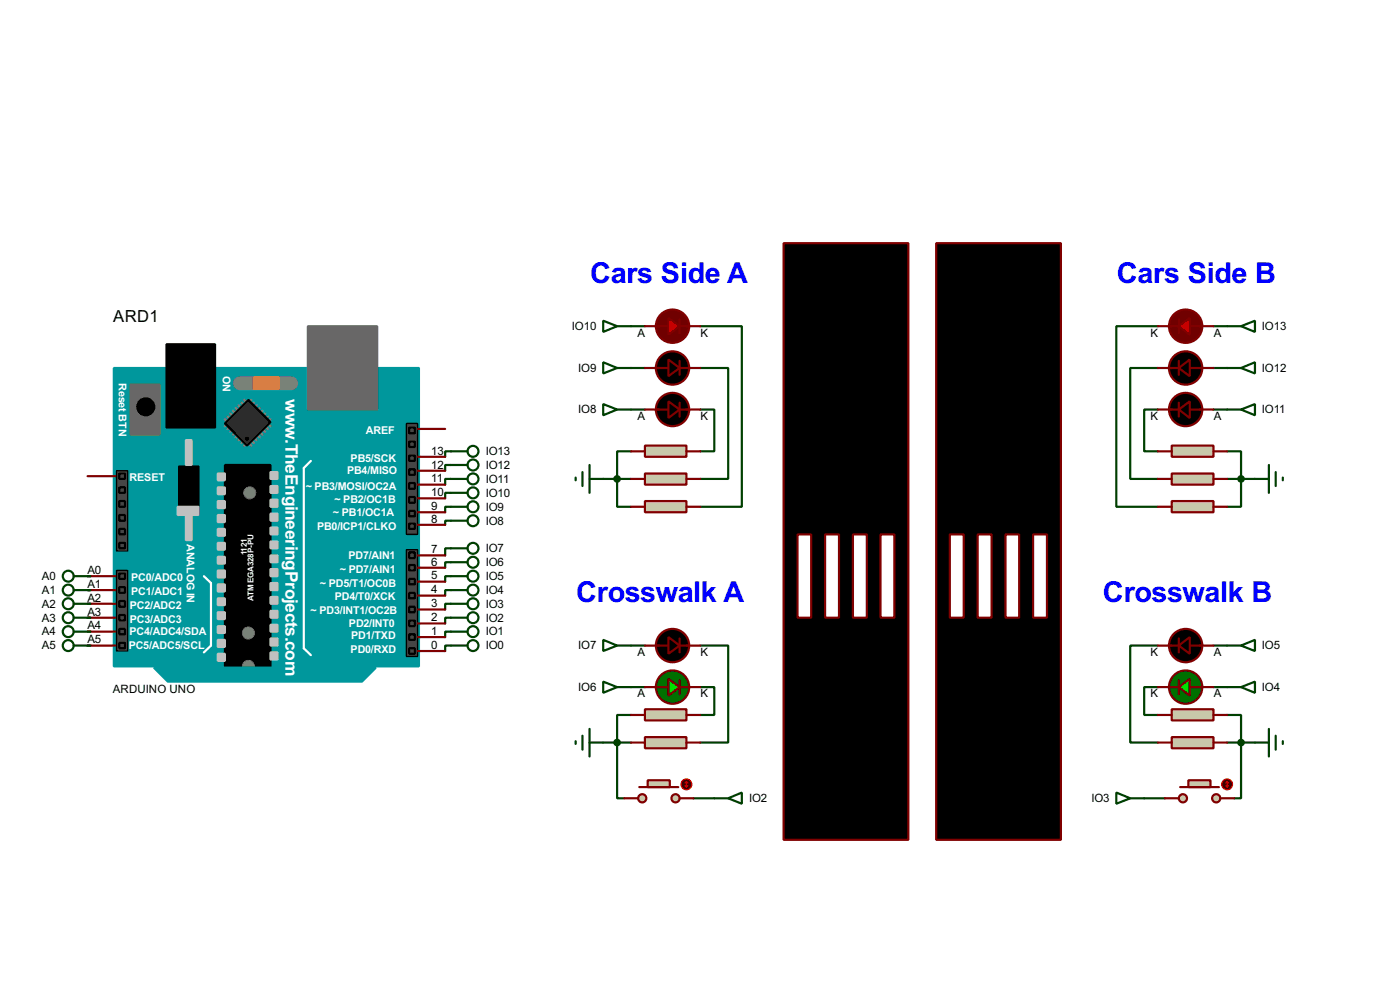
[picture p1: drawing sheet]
<svg xmlns="http://www.w3.org/2000/svg" width="256mm" height="180mm" viewBox="0 0 256 180" stroke-linecap="round" stroke-linejoin="round" font-family="sans-serif">
<g fill="none" stroke="#004000" stroke-width=".4">
<path d="M115.6 59.7h2.6M128.3 59.7h7.6v33.1h-7.6M212.1 59.7h-7.6v33.1h7.6M222.3 59.7h2.5M115.6 67.4h2.6M115.6 75h2.6M128.3 67.4h5.1v20.3h-5.1M128.3 75h2.6v7.6h-2.6M212.1 67.4h-5v20.3h5M212.1 75h-2.5v7.6h2.5M222.3 67.4h2.5M222.3 75h2.5"/>
<path d="M82.6 82.6h-1v1M82.6 85.1h-1v1.1M82.6 87.7h-1v1M82.6 90.2h-1v1M82.6 92.8h-1v1M82.6 95.3h-1v.8M110.5 87.7h5.1M115.6 82.6h-2.5v10.2h2.5M224.8 82.6h2.6v10.2h-2.6M224.8 87.7h5.1M16.1 118.2h.5M16.1 115.6h.5"/>
<path d="M16.1 113.1h.5M16.1 110.5h.5M16.1 108h.5M16.1 105.5h.5M82.6 100.4h-1v1.3M82.6 102.9h-1v1M82.6 105.5h-1v1M82.6 108h-1v1M82.6 110.5h-1v1.1M82.6 113.1h-1v1M82.6 115.6h-1v1M82.6 118.2h-1v1"/>
<path d="M115.6 118.2h2.6M128.3 118.2h5.1v17.7h-5.1M212.1 118.2h-5v17.7h5M222.3 118.2h2.5M110.5 135.9h5.1M115.6 130.9h-2.5v15.2h1.3M115.6 125.8h2.6M128.3 125.8h2.6v5.1h-2.6M212.1 125.8h-2.5v5.1h2.5M222.3 125.8h2.5M224.8 130.9h2.6v15.2h-1.3M224.8 135.9h5.1"/>
<path d="M127.1 146.1h3.8M209.6 146.1h3.8"/>
</g>
<path d="M20.9 67.4h55.9v54.6h-55.9z" fill="#00979c" stroke="#00979c" stroke-width=".4"/>
<g fill="#686767" stroke="#686767" stroke-width=".4">
<path d="M56.4 59.7h12.7v15.3h-12.7z"/>
<path d="M23.9 70.4h5.4v9.2h-5.4z"/>
</g>
<path d="M30.5 63h8.9v15.3h-8.9zM32.8 85.4h3.6v8.9h-3.6zM41.2 85.1h8.4v36.9h-8.4z" fill="#000" stroke="#000" stroke-width=".4"/>
<path d="M57 84.4l-1.3 1.3v33l1.3 1.2M37.4 105.5l1.3 1.2v11.5l-1.3 1.2" fill="none" stroke="#fff" stroke-width=".4"/>
<g fill="#c0c0c0" stroke="#c0c0c0" stroke-width=".4">
<path d="M49.6 86.4h1.3v1.3h-1.3z"/>
<path d="M49.6 89h1.3v1.2h-1.3z"/>
<path d="M49.6 91.5h1.3v1.3h-1.3z"/>
<path d="M49.6 94h1.3v1.3h-1.3z"/>
<path d="M49.6 96.6h1.3v1.2h-1.3z"/>
<path d="M49.6 99.1h1.3v1.3h-1.3z"/>
<path d="M49.6 101.7h1.3v1.2h-1.3z"/>
<path d="M49.6 104.2h1.3v1.3h-1.3z"/>
<path d="M49.6 106.7h1.3v1.3h-1.3z"/>
<path d="M49.6 109.3h1.3v1.2h-1.3z"/>
<path d="M49.6 111.8h1.3v1.3h-1.3z"/>
<path d="M49.6 114.4h1.3v1.2h-1.3z"/>
<path d="M49.6 116.9h1.3v1.3h-1.3z"/>
<path d="M49.6 119.4h1.3v1.3h-1.3z"/>
<path d="M39.9 86.7h1.3v1.2h-1.3z"/>
<path d="M39.9 89.2h1.3v1.3h-1.3z"/>
<path d="M39.9 91.7h1.3v1.3h-1.3z"/>
<path d="M39.9 94.3h1.3v1.3h-1.3z"/>
<path d="M39.9 96.8h1.3v1.3h-1.3z"/>
<path d="M39.9 99.4h1.3v1.2h-1.3z"/>
<path d="M39.9 101.9h1.3v1.3h-1.3z"/>
<path d="M39.9 104.4h1.3v1.3h-1.3z"/>
<path d="M39.9 107h1.3v1.3h-1.3z"/>
<path d="M39.9 109.5h1.3v1.3h-1.3z"/>
<path d="M39.9 112.1h1.3v1.2h-1.3z"/>
<path d="M39.9 114.6h1.3v1.3h-1.3z"/>
<path d="M39.9 117.1h1.3v1.3h-1.3z"/>
<path d="M39.9 119.7h1.3v1.3h-1.3z"/>
<path d="M32.6 92.8h3.8v1.5h-3.8z"/>
<path d="M34.1 80.6h1v4.5h-1z"/>
<path d="M34.1 94.3h1v4.6h-1z"/>
</g>
<circle cx="26.7" cy="74.5" r="1.55" fill="#000" stroke="#000" stroke-width=".4"/>
<path d="M44 70.2h9.4" fill="none" stroke="#757575" stroke-width="2.6"/>
<path d="M46.5 69.1h4.6v2.1h-4.6z" fill="#ff8000" stroke="#ff8000" stroke-width=".4"/>
<g fill="none" stroke="#808080" stroke-width=".45">
<path d="M41.2 76.8l.5 .5M41.7 76.3l.5 .5M41.7 77.5l-.5 .5M42.2 75.7l.5 .6M42.2 78l-.5 .5M42.7 75.2l.5 .5M42.7 78.5l-.5 .5M43.2 74.7l.5 .5M43.2 79l-.5 .6M43.7 74.2l.6 .5M43.7 79.6l-.5 .5M44.3 73.7l.5 .5"/>
<path d="M44.8 73.2l.5 .5M46 73.2l-.5 .5M46.5 73.7l-.5 .5M47 79.6l.6 .5M47 74.2l-.5 .5M47.6 79l.5 .6M47.6 74.7l-.6 .5M48.1 78.5l.5 .5M48.1 75.2l-.5 .5M48.6 78l.5 .5M48.6 75.7l-.5 .6M49.1 77.5l.5 .5"/>
<path d="M49.1 76.3l-.5 .5M49.6 76.8l-.5 .5M44.3 80.1l-.6 .5M44.8 80.6l-.5 .5M45.3 81.1l-.5 .5M45.5 81.1l.5 .5M46 80.6l.5 .5M46.5 80.1l.5 .5"/>
</g>
<path d="M45.5 73.2l4.1 4.1-4.3 4.3-4.1-4.1z" fill-rule="evenodd" fill="#2c2c2c" stroke="#000" stroke-width=".4"/>
<circle cx="45.2" cy="80.3" r=".3" fill="#000" stroke="#000" stroke-width=".18"/>
<path d="M74.5 77.5h2v20.3h-2z" fill="#464646" stroke="#000" stroke-width=".25"/>
<circle cx="45.5" cy="115.9" r="1.1" fill="#757575" stroke="#757575" stroke-width=".18"/>
<g fill="#464646" stroke="#000" stroke-width=".4">
<path d="M75 78.3h1v1h-1z"/>
<path d="M75 83.4h1v1h-1z"/>
<path d="M75 85.9h1v1h-1z"/>
<path d="M75 88.4h1v1.1h-1z"/>
<path d="M75 91h1v1h-1z"/>
<path d="M75 93.5h1v1h-1z"/>
<path d="M75 80.8h1v1h-1z"/>
<path d="M75 95.8h1v1h-1z"/>
</g>
<g fill="#757575" stroke="#757575" stroke-width=".18">
<circle cx="45.7" cy="90.2" r="1.1"/>
<circle cx="45.5" cy="122" r="1.1"/>
</g>
<path d="M28.2 122.2h40.7l-2.6 2.6h-35.5z" fill-rule="evenodd" fill="#00979c" stroke="#00979c" stroke-width=".4"/>
<g fill="#464646" stroke="#000" stroke-width=".25">
<path d="M21.4 86.2h2v14.7h-2z"/>
<path d="M74.5 100.6h2v19.6h-2z"/>
<path d="M21.4 104.4h2v14.8h-2z"/>
</g>
<g fill="#464646" stroke="#000" stroke-width=".4">
<path d="M21.9 89.2h1v1h-1z"/>
<path d="M21.9 94.3h1v1h-1z"/>
<path d="M21.9 99.4h1v1h-1z"/>
<path d="M21.9 96.8h1v1h-1z"/>
<path d="M21.9 91.7h1v1.1h-1z"/>
<path d="M21.9 86.7h1v1h-1z"/>
<path d="M75 101.1h1v1.1h-1z"/>
<path d="M75 103.4h1v1h-1z"/>
<path d="M75 106h1v1h-1z"/>
<path d="M75 108.5h1v1h-1z"/>
<path d="M75 111.1h1v1h-1z"/>
<path d="M75 113.6h1v1h-1z"/>
<path d="M75 116.1h1v1h-1z"/>
<path d="M75 118.7h1v1h-1z"/>
<path d="M21.9 105h1v1h-1z"/>
<path d="M21.9 107.5h1v1h-1z"/>
<path d="M21.9 110h1v1.1h-1z"/>
<path d="M21.9 112.6h1v1h-1z"/>
<path d="M21.9 115.1h1v1h-1z"/>
<path d="M21.9 117.7h1v1h-1z"/>
</g>
<g fill="none" stroke="#800000" stroke-width=".4">
<path d="M76.5 78.5h5.1M16.1 87.2h5M76.5 96.1h5.1M76.5 93.8h5.1M76.5 91.2h5.1M76.5 88.7h5.1M76.5 86.2h5.1M76.5 83.6h5.1M16.1 118.2h5M16.1 115.6h5M16.1 113.1h5M16.1 110.5h5"/>
<path d="M16.1 108h5M16.1 105.5h5M76.5 119.2h5.1M76.5 116.6h5.1M76.5 114.1h5.1M76.5 111.6h5.1M76.5 109h5.1M76.5 106.5h5.1M76.5 103.9h5.1M76.5 101.7h5.1"/>
</g>
<g fill="none" stroke="#004000" stroke-width=".4">
<path d="M82.6 82.6h3.1M82.6 85.1h3.1M82.6 87.7h3.1M82.6 90.2h3.1M82.6 92.8h3.1M82.6 95.3h3.1M13.5 105.5h3.1M13.5 108h3.1M13.5 110.5h3.1M13.5 113.1h3.1M13.5 115.6h3.1M13.5 118.2h3.1"/>
<path d="M82.6 100.4h3.1M82.6 102.9h3.1M82.6 105.5h3.1M82.6 108h3.1M82.6 110.5h3.1M82.6 113.1h3.1M82.6 115.6h3.1M82.6 118.2h3.1"/>
<circle cx="86.6" cy="85.1" r="1"/>
<circle cx="86.6" cy="90.2" r="1"/>
<circle cx="86.6" cy="95.3" r="1"/>
<circle cx="86.6" cy="82.6" r="1"/>
<circle cx="86.6" cy="87.7" r="1"/>
<circle cx="86.6" cy="92.8" r="1"/>
<circle cx="12.5" cy="115.6" r="1"/>
<circle cx="12.5" cy="118.2" r="1"/>
<circle cx="12.5" cy="113.1" r="1"/>
<circle cx="12.5" cy="110.5" r="1"/>
<circle cx="12.5" cy="108" r="1"/>
<circle cx="12.5" cy="105.5" r="1"/>
<circle cx="86.6" cy="108" r="1"/>
<circle cx="86.6" cy="110.5" r="1"/>
<circle cx="86.6" cy="115.6" r="1"/>
<circle cx="86.6" cy="105.5" r="1"/>
<circle cx="86.6" cy="118.2" r="1"/>
<circle cx="86.6" cy="113.1" r="1"/>
<circle cx="86.6" cy="100.4" r="1"/>
<circle cx="86.6" cy="102.9" r="1"/>
</g>
<path d="M214.7 81.6h7.6v2h-7.6z" fill="#c8c8aa" stroke="#800000" stroke-width=".4"/>
<path d="M212.1 82.6h2.6M222.3 82.6h2.5" fill="none" stroke="#800000" stroke-width=".4"/>
<path d="M214.7 86.7h7.6v2h-7.6z" fill="#c8c8aa" stroke="#800000" stroke-width=".4"/>
<path d="M212.1 87.7h2.6M222.3 87.7h2.5" fill="none" stroke="#800000" stroke-width=".4"/>
<path d="M214.7 91.7h7.6v2.1h-7.6z" fill="#c8c8aa" stroke="#800000" stroke-width=".4"/>
<path d="M212.1 92.8h2.6M222.3 92.8h2.5" fill="none" stroke="#800000" stroke-width=".4"/>
<circle cx="217.2" cy="59.7" r="3.1" fill="#700000" stroke="#800000" stroke-width=".4"/>
<path d="M214.2 59.7h1.8M216 58.5v2.5M218 59.7h2.3" fill="none" stroke="#800000" stroke-width=".4"/>
<path d="M216 59.7l2-1.5v3.1z" fill="#e00000" stroke="#800000" stroke-width=".4"/>
<path d="M212.1 59.7h2.6M219.8 59.7h2.5M212.1 67.4h3.9M212.1 75h3.9M216 66.1v2.5M216 73.7v2.6M218 67.4h4.3M218 75h4.3" fill="none" stroke="#800000" stroke-width=".4"/>
<g fill="#000" stroke="#800000" stroke-width=".4">
<path d="M216 67.4l2-1.6v3.1zM216 75l2-1.5v3z"/>
<circle cx="217.2" cy="67.4" r="3.1"/>
<circle cx="217.2" cy="75" r="3.1"/>
</g>
<path d="M216.2 67.4h2M216.7 66.9h1v1h-1zM217.2 66.3v2.1" fill="none" stroke="#000040" stroke-width=".2"/>
<path d="M229.9 87.7h2.6M232.5 85.1v5.1M233.7 86.4v2.6M235 87.4v.5" fill="none" stroke="#004000" stroke-width=".4"/>
<circle cx="227.3" cy="87.7" r=".5" fill="#004000" stroke="#004000" stroke-width=".4"/>
<path d="M118.2 81.6h7.6v2h-7.6z" fill="#c8c8aa" stroke="#800000" stroke-width=".4"/>
<path d="M115.6 82.6h2.6M125.8 82.6h2.5" fill="none" stroke="#800000" stroke-width=".4"/>
<path d="M118.2 86.7h7.6v2h-7.6z" fill="#c8c8aa" stroke="#800000" stroke-width=".4"/>
<path d="M115.6 87.7h2.6M125.8 87.7h2.5" fill="none" stroke="#800000" stroke-width=".4"/>
<path d="M118.2 91.7h7.6v2.1h-7.6z" fill="#c8c8aa" stroke="#800000" stroke-width=".4"/>
<path d="M115.6 92.8h2.6M125.8 92.8h2.5" fill="none" stroke="#800000" stroke-width=".4"/>
<circle cx="123.2" cy="59.7" r="3.1" fill="#700000" stroke="#800000" stroke-width=".4"/>
<path d="M120.2 59.7h2.3M124.5 58.5v2.5M124.5 59.7h1.8" fill="none" stroke="#800000" stroke-width=".4"/>
<path d="M122.5 58.2l2 1.5-2 1.6z" fill="#e00000" stroke="#800000" stroke-width=".4"/>
<path d="M118.2 59.7h2.5M125.8 59.7h2.5M118.2 67.4h4.3M118.2 75h4.3M124.5 66.1v2.5M124.5 73.7v2.6M124.5 67.4h3.8M124.5 75h3.8M212.1 118.2h3.9M216 116.9v2.5M218 118.2h4.3" fill="none" stroke="#800000" stroke-width=".4"/>
<g fill="#000" stroke="#800000" stroke-width=".4">
<path d="M122.5 65.8l2 1.6-2 1.5zM122.5 73.5l2 1.5-2 1.5zM216 118.2l2-1.6v3.1z"/>
<circle cx="123.2" cy="67.4" r="3.1"/>
<circle cx="123.2" cy="75" r="3.1"/>
<circle cx="217.2" cy="118.2" r="3.1"/>
</g>
<path d="M122.2 67.4h2.1M122.7 66.9h1.1v1h-1.1zM123.2 66.3v2.1" fill="none" stroke="#000040" stroke-width=".2"/>
<g fill="none" stroke="#004000" stroke-width=".4">
<path d="M110.5 58.7l2.6 1-2.6 1.1zM113.1 59.7h2.5M224.8 59.7h2.6M227.4 59.7l2.5-1v2.1zM110.5 66.3l2.6 1.1-2.6 1zM110.5 74l2.6 1-2.6 1zM113.1 67.4h2.5M113.1 75h2.5M224.8 67.4h2.6M224.8 75h2.6M227.4 67.4l2.5-1.1v2.1zM227.4 75l2.5-1v2z"/>
<path d="M105.5 87.4v.5M106.7 86.4v2.6M108 87.7h2.5M108 85.1v5.1"/>
</g>
<circle cx="113" cy="87.7" r=".5" fill="#004000" stroke="#004000" stroke-width=".4"/>
<path d="M143.6 44.5h22.8v109.2h-22.8zM171.5 44.5h22.9v109.2h-22.9z" fill="#000" stroke="#800000" stroke-width=".4"/>
<circle cx="217.2" cy="125.8" r="3.1" fill="#007000" stroke="#800000" stroke-width=".4"/>
<path d="M214.2 125.8h1.8M216 124.5v2.6M218 125.8h2.3" fill="none" stroke="#800000" stroke-width=".4"/>
<path d="M216 125.8l2-1.5v3z" fill="#00e000" stroke="#800000" stroke-width=".4"/>
<path d="M212.1 125.8h2.6M219.8 125.8h2.5" fill="none" stroke="#800000" stroke-width=".4"/>
<path d="M214.7 129.8h7.6v2.1h-7.6z" fill="#c8c8aa" stroke="#800000" stroke-width=".4"/>
<path d="M212.1 130.9h2.6M222.3 130.9h2.5" fill="none" stroke="#800000" stroke-width=".4"/>
<path d="M214.7 134.9h7.6v2.1h-7.6z" fill="#c8c8aa" stroke="#800000" stroke-width=".4"/>
<path d="M118.2 118.2h4.3M124.5 116.9v2.5M124.5 118.2h3.8M212.1 135.9h2.6M222.3 135.9h2.5" fill="none" stroke="#800000" stroke-width=".4"/>
<path d="M224.8 118.2h2.6M227.4 118.2l2.5-1.1v2.1zM224.8 125.8h2.6M227.4 125.8l2.5-1v2zM229.9 135.9h2.6M232.5 133.4v5.1M233.7 134.7v2.5M235 135.7v.5" fill="none" stroke="#004000" stroke-width=".4"/>
<circle cx="227.3" cy="135.9" r=".5" fill="#004000" stroke="#004000" stroke-width=".4"/>
<g fill="#000" stroke="#800000" stroke-width=".4">
<path d="M122.5 116.6l2 1.6-2 1.5z"/>
<circle cx="123.2" cy="118.2" r="3.1"/>
</g>
<circle cx="123.2" cy="125.8" r="3.1" fill="#007000" stroke="#800000" stroke-width=".4"/>
<path d="M120.2 125.8h2.3M124.5 124.5v2.6M124.5 125.8h1.8" fill="none" stroke="#800000" stroke-width=".4"/>
<path d="M122.5 124.3l2 1.5-2 1.5z" fill="#00e000" stroke="#800000" stroke-width=".4"/>
<path d="M118.2 125.8h2.5M125.8 125.8h2.5" fill="none" stroke="#800000" stroke-width=".4"/>
<path d="M118.2 129.8h7.6v2.1h-7.6z" fill="#c8c8aa" stroke="#800000" stroke-width=".4"/>
<path d="M115.6 130.9h2.6M125.8 130.9h2.5" fill="none" stroke="#800000" stroke-width=".4"/>
<path d="M118.2 134.9h7.6v2.1h-7.6z" fill="#c8c8aa" stroke="#800000" stroke-width=".4"/>
<path d="M115.6 135.9h2.6M125.8 135.9h2.5" fill="none" stroke="#800000" stroke-width=".4"/>
<path d="M110.5 117.1l2.6 1.1-2.6 1zM113.1 118.2h2.5M105.5 135.7v.5M106.7 134.7v2.5M108 135.9h2.5M108 133.4v5.1M110.5 124.8l2.6 1-2.6 1zM113.1 125.8h2.5" fill="none" stroke="#004000" stroke-width=".4"/>
<circle cx="113" cy="135.9" r=".5" fill="#004000" stroke="#004000" stroke-width=".4"/>
<g fill="#c8c8aa" stroke="#800000" stroke-width=".4">
<circle cx="123.7" cy="146.1" r=".75"/>
<circle cx="117.6" cy="146.1" r=".75"/>
</g>
<path d="M117.1 144.1h7.2" fill="none" stroke="#800000" stroke-width=".4"/>
<path d="M118.7 142.8h4v1.3h-4z" fill="#c8c8aa" stroke="#800000" stroke-width=".4"/>
<path d="M114.4 146.1h2.5M124.5 146.1h2.6" fill="none" stroke="#800000" stroke-width=".4"/>
<circle cx="125.7" cy="143.6" r="1" fill="#400000" stroke="#f00" stroke-width=".2"/>
<path d="M125.5 143.8l.3 .3M125.8 143.1v1M125.8 143.1l-.3 .2M125.8 143.1l.2 .2M126 143.8l-.2 .3" fill="none" stroke="#f00" stroke-width=".2"/>
<g fill="#c8c8aa" stroke="#800000" stroke-width=".4">
<circle cx="222.8" cy="146.1" r=".75"/>
<circle cx="216.7" cy="146.1" r=".75"/>
</g>
<path d="M216.2 144.1h7.1" fill="none" stroke="#800000" stroke-width=".4"/>
<path d="M217.7 142.8h4.1v1.3h-4.1z" fill="#c8c8aa" stroke="#800000" stroke-width=".4"/>
<path d="M213.4 146.1h2.6M223.6 146.1h2.5" fill="none" stroke="#800000" stroke-width=".4"/>
<circle cx="224.8" cy="143.6" r="1" fill="#400000" stroke="#f00" stroke-width=".2"/>
<path d="M224.6 143.8l.2 .3M224.8 143.1v1M224.8 143.1l-.2 .2M224.8 143.1l.3 .2M225.1 143.8l-.3 .3" fill="none" stroke="#f00" stroke-width=".2"/>
<path d="M130.9 146.1h2.5M133.4 146.1l2.5-1v2zM204.5 145.1l2.6 1-2.6 1zM207.1 146.1h2.5" fill="none" stroke="#004000" stroke-width=".4"/>
<g fill="#fff" stroke="#800000" stroke-width=".4">
<path d="M146.1 97.8h2.5v15.3h-2.5z"/>
<path d="M189.3 97.8h2.5v15.3h-2.5z"/>
<path d="M184.2 97.8h2.5v15.3h-2.5z"/>
<path d="M179.1 97.8h2.6v15.3h-2.6z"/>
<path d="M174 97.8h2.6v15.3h-2.6z"/>
<path d="M161.3 97.8h2.6v15.3h-2.6z"/>
<path d="M156.3 97.8h2.5v15.3h-2.5z"/>
<path d="M151.2 97.8h2.5v15.3h-2.5z"/>
</g>
<g font-size="5.9" fill="#00f">
<text x="108.1" y="51.8">Cars Side A</text>
<text x="204.6" y="51.8">Cars Side B</text>
<text x="105.5" y="110.2">Crosswalk A</text>
<text x="202" y="110.2">Crosswalk B</text>
</g>
<g font-size="3.6" fill="#fff">
<text x="52.3" y="73.1" transform="rotate(90 52.3 73.1)">w</text>
<text x="52.3" y="80.4" transform="rotate(90 52.3 80.4)">.TheEngineeringProjects.com</text>
</g>
<text font-size="3.4" x="20.7" y="58.9">ARD1</text>
<g font-size="2.4">
<text x="104.8" y="60.4">IO10</text>
<text x="116.8" y="61.6">A</text>
<text x="128.3" y="61.6">K</text>
<text x="210.7" y="61.6">K</text>
<text x="222.3" y="61.6">A</text>
<text x="231.2" y="60.4">IO13</text>
<text x="105.9" y="68.1">IO9</text>
<text x="231.2" y="68.1">IO12</text>
<text x="105.9" y="75.7">IO8</text>
<text x="116.8" y="76.9">A</text>
<text x="128.3" y="76.9">K</text>
<text x="210.7" y="76.9">K</text>
<text x="222.3" y="76.9">A</text>
<text x="231.2" y="75.7">IO11</text>
<text x="79" y="83.2">13</text>
<text x="89" y="83.3">IO13</text>
<text x="79" y="88.3">11</text>
<text x="79" y="85.7">12</text>
<text x="89" y="85.8">IO12</text>
<text x="89" y="88.4">IO11</text>
<text x="79" y="95.7">8</text>
<text x="79" y="93.4">9</text>
<text x="79" y="90.8">10</text>
<text x="89" y="90.9">IO10</text>
<text x="89" y="93.5">IO9</text>
<text x="79" y="101.2">7</text>
<text x="89" y="96">IO8</text>
<text x="89" y="101.1">IO7</text>
<text x="7.7" y="106.2">A0</text>
<text x="16" y="107.6">A1</text>
<text x="16" y="105.1">A0</text>
<text x="79" y="106.1">5</text>
<text x="79" y="103.5">6</text>
<text x="89" y="103.6">IO6</text>
<text x="89" y="106.2">IO5</text>
<text x="7.7" y="113.8">A3</text>
<text x="7.7" y="111.2">A2</text>
<text x="7.7" y="108.7">A1</text>
<text x="16" y="112.7">A3</text>
<text x="16" y="110.1">A2</text>
<text x="79" y="113.7">2</text>
<text x="79" y="111.2">3</text>
<text x="79" y="108.6">4</text>
<text x="89" y="108.7">IO4</text>
<text x="89" y="111.2">IO3</text>
<text x="89" y="113.8">IO2</text>
<text x="7.7" y="118.9">A5</text>
<text x="7.7" y="116.3">A4</text>
<text x="16" y="117.8">A5</text>
<text x="16" y="115.2">A4</text>
<text x="79" y="118.8">0</text>
<text x="79" y="116.2">1</text>
<text x="89" y="116.3">IO1</text>
<text x="89" y="118.9">IO0</text>
<text x="105.9" y="118.9">IO7</text>
<text x="231.2" y="118.9">IO5</text>
<text x="116.8" y="120.1">A</text>
<text x="128.3" y="120.1">K</text>
<text x="210.7" y="120.1">K</text>
<text x="222.3" y="120.1">A</text>
<text x="20.7" y="126.9">ARDUINO UNO</text>
<text x="105.9" y="126.5">IO6</text>
<text x="116.8" y="127.7">A</text>
<text x="128.3" y="127.7">K</text>
<text x="210.7" y="127.7">K</text>
<text x="222.3" y="127.7">A</text>
<text x="231.2" y="126.5">IO4</text>
<text x="137.2" y="146.8">IO2</text>
<text x="199.9" y="146.8">IO3</text>
</g>
<g font-size="2.2" fill="#fff">
<text x="21.7" y="70.2" transform="rotate(90 21.7 70.2)">Reset BTN</text>
<text x="40.8" y="68.7" transform="rotate(90 40.8 68.7)">ON</text>
<text x="67" y="79.4">AREF</text>
<text x="23.7" y="88.1">RESET</text>
<text x="56" y="89.6">~ PB3/MOSI/OC2A</text>
<text x="63.6" y="86.8">PB4/MISO</text>
<text x="64.2" y="84.5">PB5/SCK</text>
<text x="61" y="94.4">~ PB1/OC1A</text>
<text x="61.3" y="92.1">~ PB2/OC1B</text>
<text x="34.2" y="99.6" transform="rotate(90 34.2 99.6)">ANALOG IN</text>
<text x="58.1" y="97">PB0/ICP1/CLKO</text>
<text x="24" y="106.4">PC0/ADC0</text>
<text x="58.6" y="107.4">~ PD5/T1/OC0B</text>
<text x="62.3" y="104.8">~ PD7/AIN1</text>
<text x="63.8" y="102.3">PD7/AIN1</text>
<text x="23.8" y="114">PC3/ADC3</text>
<text x="23.8" y="111.4">PC2/ADC2</text>
<text x="24" y="108.9">PC1/ADC1</text>
<text x="56.9" y="112.5">~ PD3/INT1/OC2B</text>
<text x="61.3" y="109.9">PD4/T0/XCK</text>
<text x="23.6" y="118.8">PC5/ADC5/SCL</text>
<text x="23.7" y="116.3">PC4/ADC4/SDA</text>
<text x="63.9" y="114.8">PD2/INT0</text>
<text x="64.2" y="119.6">PD0/RXD</text>
<text x="64.3" y="117">PD1/TXD</text>
</g>
<g font-size="1.7" fill="#fff">
<text x="45.2" y="101.7" transform="rotate(-90 45.2 101.7)">1121</text>
<text x="46.5" y="109.9" transform="rotate(-90 46.5 109.9)">ATMEGA328P-PU</text>
</g>
</svg>
